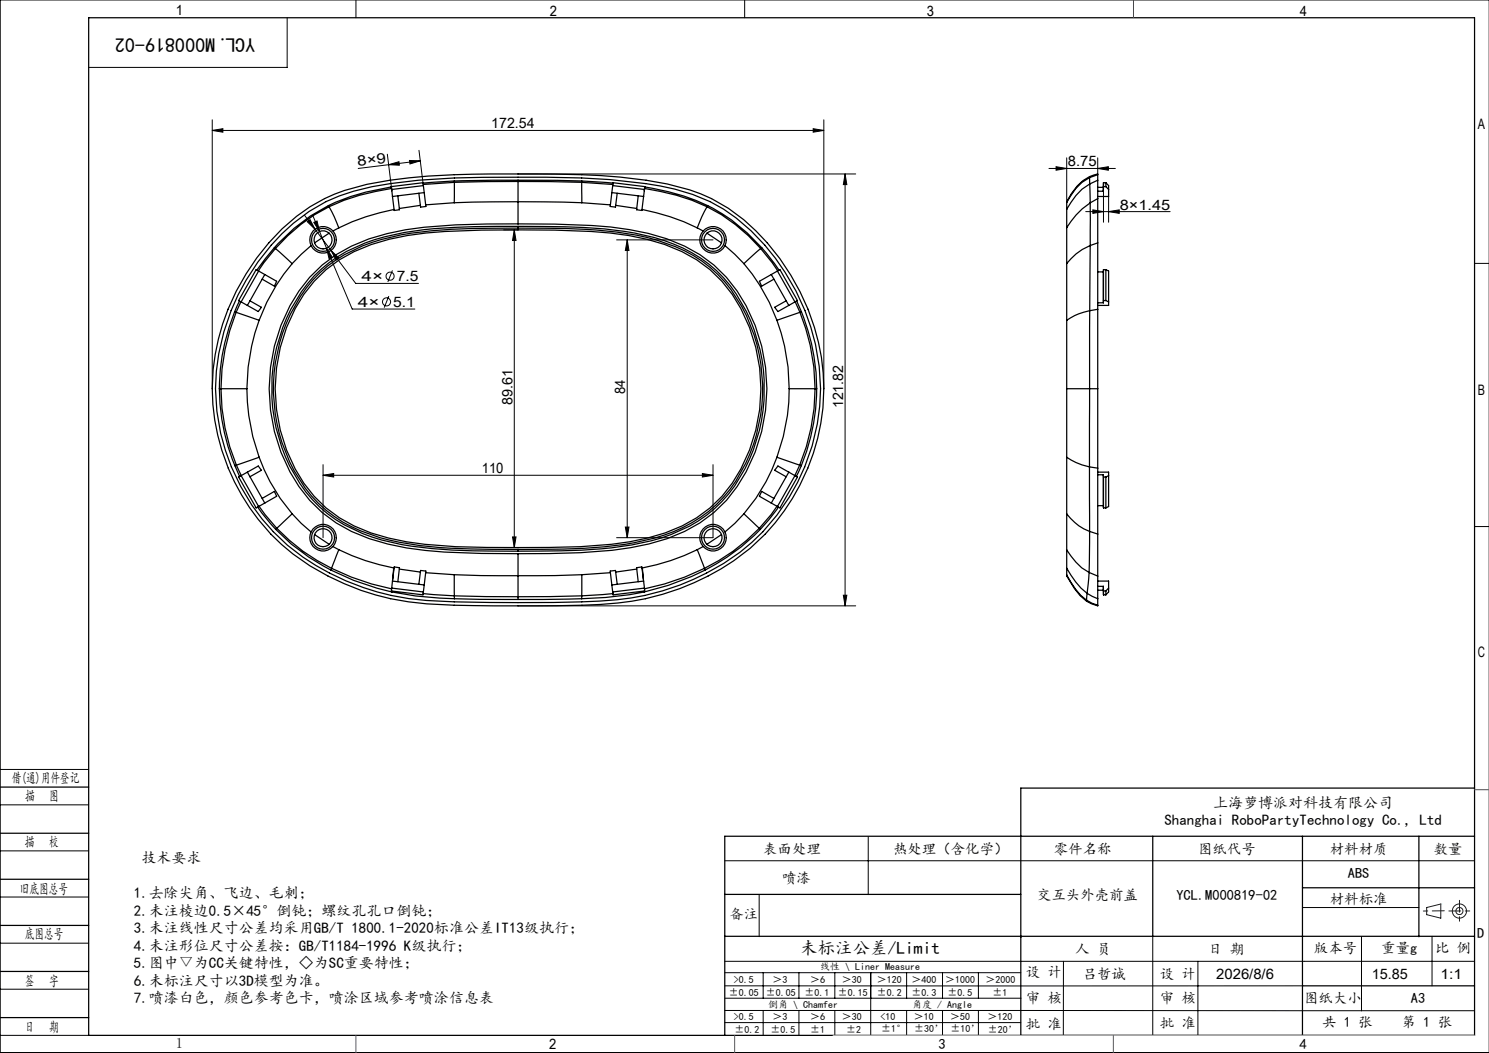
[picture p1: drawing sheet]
<svg xmlns="http://www.w3.org/2000/svg" width="420mm" height="297mm" viewBox="0 0 420 297" stroke-linecap="round" stroke-linejoin="round" font-family="sans-serif">
<g fill="none" stroke="#000" stroke-width=".28">
<path d="M100.4 0v5M210 0v5M420 0h-419.9v297h419.9M81 5v14h-56M59.9 36.8l3-.5v1zM59.9 33.8v75.8M59.9 36.8h172.5M229.4 36.3l3 .5-3 .5zM232.4 33.8v75.8M109.3 43.5l1.1 9.1M109.6 46.5l-8.6 1M109.6 46.5l2.9-.9 .1 1z"/>
<path d="M115.5 45.3l3 .1-2.9 .8zM118.2 42.4l1.1 9.1M118.5 45.4l-8.9 1.1M146.1 49.1h95.3M238.4 49.1l.5 3h-1zM238.4 49.1v121.8M295.9 47.5h18.7M297.9 47l3 .5-3 .5zM300.9 44.5v12.4M306.2 59.7h23.9M308.3 59.2l3 .5-3 .5zM309.6 47.5l3-.5v1z"/>
<path d="M309.6 44.5v4.6M311.3 52.6v10.1M312.7 59.7l3-.5v1zM312.7 55.4v7.3M85.9 60.7l7.5 10M86.7 62.5l.8-.6 1.4 2.8zM88.2 60.7l1.9 4.6M88.5 62.7l.9-.4 .7 3zM90.1 65.3l2 4.7M92.1 70l1.6 2.6-.9 .4zM92.1 70l7.2 17.2h17.7M93.4 70.7l2.2 2-.8 .6z"/>
<path d="M93.4 70.7l6.9 9.2h17.7M110.7 76.3l-1.3 3.2M142.1 64.8h4M145.1 64.8l.5 3h-1zM145.1 64.8v89.6M173.9 67.7h27.2M176.9 67.7l.5 3h-1zM176.9 67.7v84M415.9 74.3h4.1M109.7 83.5l-1.3 3.3M91.1 134.1l3-.5v.9zM91.1 131.1v20.6"/>
<path d="M91.1 134.1h110M198.1 133.6l3 .5-3 .4zM201.1 131.1v20.6h-27.2M142.1 154.4h4M144.6 151.4h1l-.5 3zM176.4 148.7h1l-.5 3zM415.9 148.5h4.1M146.1 170.9h95.3M237.9 167.9h1l-.5 3zM0 217h25M0 227h25M0 240h25"/>
<path d="M244.9 236v16.3M0 253h25M204.4 242.8h211.5M214.1 252.4v11.8M367.4 256h32.8M0 266h25M0 279h25M204.4 271.1h211.5M204.4 278.1h163M204.4 274.4h83.5M215.3 274.4v7.1M225.4 274.4v7.1"/>
<path d="M235.5 274.4v7.1M245.6 274.4v17.6M255.7 274.4v7.1M265.9 274.4v7.1M276 274.4v7.1M300 271.1l-.1 21M325.2 264.1v27.9M337.9 271.1v20.9M384 264.2v20.9M403.9 264.1v14M0 292h25M204.4 285l211.5 .1"/>
<path d="M204.4 288.4h83.5M204.5 281.5h83.5M215.3 285v7M225.4 285v7M235.5 285v7M255.7 285v7M265.9 285v7M276 285v7M287.9 292h128"/>
<circle cx="110" cy="77.9" r="1.14"/>
<circle cx="109" cy="85.1" r="1.15"/>
</g>
<g fill="none" stroke="#191924" stroke-width=".28">
<path d="M402.4 256l4-1v4l-4-1z"/>
<circle cx="411.7" cy="257" r="1"/>
<circle cx="411.7" cy="257" r="2"/>
</g>
<g fill="none" stroke="#000" stroke-width=".35">
<path d="M25 5h390.9v287h-390.9zM92.6 58a50.6 50.6 0 0 0-15.2 11.8M92.6 58l.2 .3M92.8 58.3a49.1 49.1 0 0 0-15.1 11.8M92.8 58.3l1.5 2.9 1.3 3.1M110.4 53.2l-.1-.5a59.5 59.5 0 0 0-17.7 5.3M110.4 53.2a61.5 61.5 0 0 0-17.6 5.1M110.4 53.2l.1 .6M110.5 53.4l.2 2M111.2 59.1a63.8 63.8 0 0 0-15.6 5.2M112.2 55.2l.5 4-1.5 .2-.5-4M118.6 57.9l-6 .9"/>
<path d="M119.4 52.3l-8.9 1.1M119.4 52.3l.3 2M119.4 52.3l-.1-.8-8.9 1.1 .1 .8M119.7 54.3l-9 1.1M119.7 54.3l.4 3.9-1.5 .2-.5-3.9M128.1 57.2l-8 .6M128.2 51l-8.9 .6M128.2 51.4l-.1 5.8M128.2 51v.4M128.2 51.4l-8.8 .6M146.1 50.8l18 .2M146.1 51.2l18 .2"/>
<path d="M146.1 50.8l-17.9 .2M146.1 51.2l-17.9 .2M146.1 56.9l18 .3M146.1 51.2v5.7M146.1 56.9l-18 .3M146.1 56.9v6.2M146.1 50.8v.4M164.1 51l8.8 .6M164.1 51.4v5.8M164.1 51v.4M164.1 51.4l8.8 .6M164.1 57.2l8.1 .6"/>
<path d="M172.6 54.3l8.9 1.1M172.6 54.3l-.5 3.9 1.5 .2 .5-3.9M172.8 52.3l-.2 2M172.8 52.3l9 1.1M172.8 52.3l.1-.8 9 1.1-.1 .8M173.7 57.9l5.9 .9M181.1 59.1a63.8 63.8 0 0 1 15.6 5.2M181.8 53.4l-.8 6-1.4-.2 .4-4M181.8 53.2l.1-.5a66.4 66.4 0 0 1 17.7 5.3M181.8 53.2a61.5 61.5 0 0 1 17.6 5.1M181.8 53.2l-.1 .6M199.4 58.3a49.1 49.1 0 0 1 15.2 11.8"/>
<path d="M199.4 58.3l-1.5 2.9-1.2 3.1M199.6 58a49 49 0 0 1 15.2 11.8M199.6 58l-.2 .3M300.9 57.1v1.9M300.9 59v5.2M307.3 49.8a15 15 0 0 0-6.4 7.3M307.3 50.1l.1 1.8M307.3 50.1a15 15 0 0 0-6.4 7M307.3 49.8v.3M307.4 51.9l.1 5.3M307.4 51.9a17.3 17.3 0 0 0-6.5 7.1M307.5 57.2v12"/>
<path d="M307.5 57.2a21.8 21.8 0 0 0-6.6 7M309.6 56v12.5M309.6 50.8v5.2M309.6 49.3v1.5M309.6 49.3v-.2l-2.3 .7M309.6 52.8h1.6v1.1M309.6 56l-2.1 1.2M309.6 50.8l-2.2 1.1M309.6 49.3l-2.3 .8M309.6 53.9h1.6M311.3 51.5v1.1h.6M311.3 51.5l-.1 2.4"/>
<path d="M311.3 51.5h.6M311.9 51.5l.8 .8v3.1h-3.1M311.9 51.5v1.1M311.9 52.6l.8 .8M73 76.4l-.8-.3-4.9 8.7 .7 .4M73 76.4l-5 8.8M73 76.4l1.7 1M74.7 77.4l-4.9 8.7M74.7 77.4l3.3 1.9-.6 1.4-3.5-2M77.4 69.8l-4.9 6.4M77.4 69.8l.3 .3M77.7 70.1l4.7 4.3"/>
<path d="M77.7 70.1l-3.3 4-1.6 2.3M79.5 65.9a46.2 46.2 0 0 1 25.4-13.2 167.5 167.5 0 0 1 31.2-2.7 460 460 0 0 1 35.9 .7 91.8 91.8 0 0 1 23.4 4.2 49.6 49.6 0 0 1 23.3 17.9 59.7 59.7 0 0 1 10.4 52.9 58.1 58.1 0 0 1-33.5 37.7 74.2 74.2 0 0 1-31.5 6.4 627.4 627.4 0 0 1-43.8-.4 68 68 0 0 1-43.2-19.4 58.4 58.4 0 0 1-7.7-71l3.3-5.1 3.8-4.8zM79.6 64.6a46.7 46.7 0 0 1 23.9-12.6 174.9 174.9 0 0 1 34.8-2.9h12.9a184.6 184.6 0 0 1 37 2.8 47.5 47.5 0 0 1 28.2 16.6 62 62 0 0 1 15.1 50.9 59.7 59.7 0 0 1-35.7 45 75.3 75.3 0 0 1-31.7 6.3l-25 .2a205.8 205.8 0 0 1-23.8-1.1 69.1 69.1 0 0 1-38.9-19.2 59.5 59.5 0 0 1-7-73.4l3-4.5 3.4-4.2zM82.4 74.4a52.2 52.2 0 0 0-9.3 15.9M87.7 69.3l-5.3 5.1M88.6 79.3a39.2 39.2 0 0 1 21.2-11.8 113 113 0 0 1 26-2.6 349.4 349.4 0 0 1 36.3 .8 57.9 57.9 0 0 1 24.4 7.6 40 40 0 0 1 16.7 24.7 47.3 47.3 0 0 1-9.5 42 39.3 39.3 0 0 1-21.1 11.8 115.3 115.3 0 0 1-27.7 2.6 349.5 349.5 0 0 1-35.1-.9 57.8 57.8 0 0 1-24.1-7.5 40 40 0 0 1-16.6-24.7 47.2 47.2 0 0 1 9.5-42zM92.9 65.8l-4.2 2.7M95.6 64.3l-1.7 .9M146.1 63.8a188.6 188.6 0 0 0-32.1 1.8 47 47 0 0 0-23.3 10.2 46.9 46.9 0 0 0-13.4 42 42.4 42.4 0 0 0 17.4 28.7 52.1 52.1 0 0 0 21.4 7.6 221.9 221.9 0 0 0 30 1.4M146.1 64.3h-1.4a175 175 0 0 0-31.4 1.9 45.2 45.2 0 0 0-23.1 10.8 47.3 47.3 0 0 0-10.6 47.9 38.4 38.4 0 0 0 19.6 23.7 66.7 66.7 0 0 0 24.9 5.8l8.6 .4 13.4 .2M146.1 63.8h1.5a175 175 0 0 1 31.4 1.9 43.2 43.2 0 0 1 25.1 12.7 48.2 48.2 0 0 1-.5 63.1 39.8 39.8 0 0 1-19.8 11 128 128 0 0 1-31.6 2.9l-6.1 .1M146.1 63.1l10.4 .1a102.9 102.9 0 0 1 31.6 4.1 39.1 39.1 0 0 1 24.9 24.5 49.3 49.3 0 0 1-8.1 49.3 40.8 40.8 0 0 1-21.8 12.3 118.5 118.5 0 0 1-28.2 2.7l-8.8 .1"/>
<path d="M146.1 63.1a195.2 195.2 0 0 0-31.7 1.7 48.7 48.7 0 0 0-23.5 10 46.1 46.1 0 0 0-15 34.8 47 47 0 0 0 15 35 43.4 43.4 0 0 0 18.5 8.9 115.7 115.7 0 0 0 26.3 2.6l10.4 .1M146.1 64.3a226.1 226.1 0 0 1 27.7 1.1 54 54 0 0 1 24.2 8.3 41.2 41.2 0 0 1 16.1 26.3 47.5 47.5 0 0 1-10.1 40.3 39.7 39.7 0 0 1-19.5 11.5 121.4 121.4 0 0 1-31.2 3.1l-7.2 .1M146.1 63.8v.5M196.7 64.3l1.6 .9M199.4 65.8l4.1 2.7M204.5 69.3l5.3 5.1M209.8 74.4a52.2 52.2 0 0 1 9.3 15.9M214.6 70.1l-4.8 4.3M214.6 70.1l3.2 4 1.6 2.3M214.8 69.8l4.9 6.4M214.8 69.8l-.2 .3M217.6 77.4l4.9 8.7"/>
<path d="M219.3 76.4l.7-.3 4.9 8.7-.7 .4M219.3 76.4l4.9 8.8M219.3 76.4l-5.1 2.9 .6 1.4 3.5-2M300.9 74.3v16M300.9 64.2v10.1M307.5 69.2l-.1 18.4M307.5 69.2a16 16 0 0 0-6.6 5.1M309.6 68.5v18.7M309.6 68.5l-2.1 .7M309.6 76.7h1.6M311.2 76.7v8.7M311.3 76.1v8.7"/>
<path d="M311.3 76.1h.6M311.3 76.1l-.1 .6M311.9 76.1l.8 .3v9.7h-3.1M311.9 76.1v8.7M66.2 87.9a57.6 57.6 0 0 0-4.3 21.7M66.2 87.9l.4 .2M66.6 88.1a59.1 59.1 0 0 0-4.3 21.5M66.6 88.1l6.5 2.2M67.6 84.9l-1.4 3M67.9 85.1l-1.3 3M70.5 84.8l3.2 1.9-.9 1.2-4.8-2.7M73.1 90.3a57.1 57.1 0 0 0-3.5 19.3"/>
<path d="M219.1 90.3a54.8 54.8 0 0 1 3.5 19.3M221.8 84.8l-3.3 1.9 .9 1.2 3.1-1.8M224.2 85.2l-1.7 .9M224.3 85.1l1.3 3M224.7 84.9l1.4 3M225.6 88.1a58 58 0 0 1 4.3 21.5M225.6 88.1l-6.5 2.2M226.1 87.9a57.9 57.9 0 0 1 4.3 21.7M226.1 87.9l-.5 .2M300.9 90.3v19.3M307.4 87.6l-.1 22M307.4 87.6a16.7 16.7 0 0 0-6.5 2.7"/>
<path d="M309.6 87.2v22.4M309.6 87.2l-2.2 .4M309.6 85.4h1.6M311.3 84.8l-.1 .6M311.3 84.8h.6M311.9 84.8l.8 .4M61.9 109.6a57.6 57.6 0 0 0 4.4 21.7M61.9 109.6h.4M62.3 109.6a57.2 57.2 0 0 0 4.4 21.6M62.3 109.6h7.3M69.6 109.6a56.9 56.9 0 0 0 3.5 19.4M222.6 109.6h7.3"/>
<path d="M222.6 109.6a54.5 54.5 0 0 1-3.5 19.4M229.9 109.6a57.2 57.2 0 0 1-4.3 21.6M229.9 109.6h.5M230.4 109.6a57.9 57.9 0 0 1-4.4 21.7M300.9 109.6h6.4M300.9 109.6v19.4M307.3 109.6v22.1M307.3 109.6h2.3M309.6 109.6v22.4M66.3 131.3l1.3 3.1M66.7 131.2l-.4 .1M66.7 131.2l1.4 3"/>
<path d="M68 134.2l5 8.7M68 134.2l-.7 .3 4.9 8.8 .8-.4M69.8 133.2l-1.8 1M69.8 133.2l4.9 8.7M69.8 133.2l3-1.8 .9 1.2-3.2 1.9M73.1 129l-6.4 2.2M73.1 129a50.6 50.6 0 0 0 9.3 15.9M219.1 129l6.5 2.2M219.1 129a50.6 50.6 0 0 1-9.3 15.9M222.5 133.2l-4.9 8.7M222.5 133.2l1.7 1M222.5 133.2l-3.1-1.8-.9 1.2 3.3 1.9"/>
<path d="M224.2 134.2l-4.9 8.7M224.2 134.2l.7 .3-4.9 8.8-.7-.4M225.6 131.2l.4 .1M225.6 131.2l-1.4 3M226 131.3l-1.4 3.1M300.9 129a17.3 17.3 0 0 0 6.4 2.7M300.9 129v16M307.3 131.7v18.2M307.3 131.7l2.3 .3M309.6 132v18.6M309.6 133.2h3.1v9.7l-.8 .4M309.6 133.9h1.6"/>
<path d="M311.2 133.9l.1 .6M311.2 133.9v8.7M311.3 134.5h.6M311.3 134.5v8.8M311.9 134.5v8.8M312.7 134.2l-.8 .3M72.7 143l5.1 6.3M73 142.7l1.8 2.4 3.3 3.9M73.9 140.6l3.5-2 .6 1.4-5 2.9M77.8 149.3a57.8 57.8 0 0 0 15.5 11.5M78.1 149a53.4 53.4 0 0 0 15.4 11.3M78.1 149l-.3 .3"/>
<path d="M82.4 144.9l-4.3 4.1M82.4 144.9l2.5 2.7 2.8 2.4M88.7 150.8l4.2 2.7M93.9 154.2l1.7 .8M95.6 155l-2.1 5.3M95.6 155a60.6 60.6 0 0 0 15.5 5.2M146.1 156.2v6.2M146.1 155v.5M196.7 155l2 5.3M196.7 155a60.6 60.6 0 0 1-15.5 5.2M198.3 154.2l-1.6 .8M203.5 150.8l-4.1 2.7"/>
<path d="M209.8 144.9l4.4 4.1M209.8 144.9l-2.5 2.7-2.8 2.4M214.2 149a53.4 53.4 0 0 1-15.5 11.3M214.2 149l.3 .3M214.5 149.3a57.5 57.5 0 0 1-15.6 11.5M217.6 141.9l1.7 1M218.3 140.6l-3.5-2-.6 1.4 3.4 1.9M219.2 142.7l-1.7 2.4-3.3 3.9M219.6 143l-2.7 3.6-2.4 2.7M300.9 145a15.2 15.2 0 0 0 6.4 4.9M300.9 145v10.1M300.9 155.1v5.2"/>
<path d="M300.9 155.1a17.4 17.4 0 0 0 6.3 6.4M307.3 149.9l-.1 11.6M307.3 149.9l2.3 .7M309.6 150.6v11.9M309.6 142.6h1.6M311.2 142.6l.1 .7M311.3 143.3h.6M93.3 160.8l6.4 2.9 6.7 2.2 4.1 1.1M93.5 160.3l5.6 2.5 5.7 1.9 5.7 1.4M93.5 160.3l-.2 .5M110.5 165.9l8.9 1.1M110.5 165.9l-.1 .8 8.9 1.1 .1-.8"/>
<path d="M110.5 167l6.7 1.1 11 .8M110.5 166.7v.3M110.7 163.9l9 1.1M110.7 163.9l-.2 2M110.7 163.9l.5-4 1.5 .2-.5 4M111.1 160.2l-.3 3.2M111.1 160.2h.1M112.6 160.5l6 .9M118.1 164.8l.5-3.9 1.5 .2-.4 3.9M119.3 167.4l8.9 .7M119.7 165l-.3 2M120.1 161.5l8 .6"/>
<path d="M128.1 162.1l.1 6M128.1 162.1l18 .3M128.2 168.9l17.9 .2M128.2 168.1l17.9 .2M128.2 168.1v.8M146.1 162.4v5.9M146.1 168.3v.8M164.1 168.9l-18 .2M164.1 168.1l-18 .2M164.1 168.1v.8M164.1 162.1v6M164.1 162.1l-18 .3"/>
<path d="M172.2 161.5l-8.1 .6M172.6 165l.2 2M172.9 167.4l-8.8 .7M174.1 164.8l-.5-3.9-1.5 .2 .5 3.9M179.6 160.5l-5.9 .9M180 164.1l-.4-4 1.4-.2 .8 6M181.2 160.2l.3 3.2M181.2 160.2h-.1M181.5 163.9l-8.9 1.1M181.7 167l-4.1 .7-6.7 .8-6.8 .4M181.7 166.7v.3M181.8 165.9l-9 1.1"/>
<path d="M181.8 165.9l.1 .8-9 1.1-.1-.8M198.7 160.3l-5.6 2.5-5.7 1.9-5.6 1.4M198.7 160.3l.2 .5M198.9 160.8l-3.9 1.8-6.5 2.5-6.8 1.9M300.9 160.3v1.9M300.9 162.2v.2a20.9 20.9 0 0 0 5.6 7.2M300.9 160.3a22.3 22.3 0 0 0 5.7 7.1M300.9 162.2a20 20 0 0 0 5.6 7.1M306.5 169.3l1.5 .8 1.6 .6M306.5 169.3v.3M306.5 169.6l1.3 .7 1.8 .6v-.2M306.6 167.4l3 1.5"/>
<path d="M306.6 167.4l-.1 1.9M307.2 161.5l-.6 5.9M307.2 161.5l2.4 1M309.6 162.5v6.4M309.6 168.9v1.8M309.6 163.9h3.1v3.1l-.8 .8M309.6 165.4h1.6M311.2 165.4v1.1h-1.6M311.2 165.4l.1 2.4M311.3 167.8h.6M311.9 166.7h-.6v1.1M311.9 166.7v1.1"/>
<path d="M312.7 165.9l-.8 .8M0 222h25M0 235h25M325.2 235.9v28.2M367.4 235.9v56.1M400.2 235.9v28.3M415.9 235.9h-211.5v56.1M415.9 222.3h-128v69.7M0 248h25M204.4 252.3h83.5M367.4 250.4h48.5M0 261h25"/>
<path d="M0 274h25M204.4 264.1h211.5M367.4 278.1h48.5M0 287h25"/>
<circle cx="91.1" cy="67.7" r="3.7"/>
<circle cx="91.1" cy="67.7" r="3.3"/>
<circle cx="91.1" cy="67.6" r="2.55"/>
<circle cx="201.1" cy="67.7" r="3.7"/>
<circle cx="201.1" cy="67.7" r="3.3"/>
<circle cx="201.1" cy="67.7" r="2.54"/>
<circle cx="91.1" cy="151.7" r="3.3"/>
<circle cx="91.1" cy="151.6" r="2.55"/>
<circle cx="91.1" cy="151.7" r="3.7"/>
<circle cx="201.1" cy="151.7" r="3.3"/>
<circle cx="201.1" cy="151.7" r="3.7"/>
<circle cx="201.1" cy="151.7" r="2.54"/>
</g>
<path d="M407.4 256.9l-5.9 .1M408.7 256.9h6M411.7 253.9v6" fill="none" stroke="#191924" stroke-width=".28" stroke-dasharray="6.3 1.3 1.3 1.3" stroke-dashoffset="3"/>
<path d="M235 292h180.9" fill="none" stroke="#c0c0c0" stroke-width=".28"/>
<path d="M319.7 0v5M415.9 222.7h4.1M100.4 292v5M207.2 292v5M314 292v5" fill="none" stroke="#00f" stroke-width=".28"/>
<path d="M406.4 255h.1" fill="none" stroke="#0ff" stroke-width=".28"/>
<g fill="#000">
<path d="M59.9 36.8l3-.5v1zM229.4 36.3l3 .5-3 .5z"/>
<path d="M109.6 46.5l2.9-.9 .1 1zM115.5 45.3l3 .1-2.9 .8z"/>
<path d="M238.4 49.1l.5 3h-1zM237.9 167.9h1l-.5 3zM176.9 67.7l.5 3h-1zM176.4 148.7h1l-.5 3z"/>
<path d="M88.5 62.7l1.6 2.6-.7-3zM92.1 70l.7 3 .9-.4zM86.7 62.5l2.2 2.2-1.4-2.8zM93.4 70.7l1.4 2.6 .8-.6zM91.1 134.1l3-.5v.9zM198.1 133.6l3 .5-3 .4zM297.9 47l3 .5-3 .5zM309.6 47.5l3-.5v1zM308.3 59.2l3 .5-3 .5zM312.7 59.7l3-.5v1z"/>
<path d="M145.1 64.8l.5 3h-1zM144.6 151.4h1l-.5 3z"/>
</g>
<text font-size="5.6" x="71.9" y="10.6" transform="rotate(-180 71.9 10.6)">YCL.M000819-02</text>
<text font-size="4.9" x="225.7" y="269">未标注公差/Limit</text>
<g font-size="4.2">
<text x="342.2" y="227.9">上海萝博派对科技有限公司</text>
<text x="328.5" y="232.8">Shanghai RoboPartyTechnology Co., Ltd</text>
<text x="39.9" y="243.5">技术要求</text>
<text x="37.8" y="253.4">1.去除尖角、飞边、毛刺；</text>
<text x="37.8" y="258.3">2.未注棱边0.5×45°倒钝；螺纹孔孔口倒钝；</text>
<text x="37.8" y="263.2">3.未注线性尺寸公差均采用GB/T 1800.1-2020标准公差IT13级执行；</text>
<text x="37.8" y="268.2">4.未注形位尺寸公差按：GB/T1184-1996 K级执行；</text>
<text x="37.8" y="273.1">5.图中▽为CC关键特性，◇为SC重要特性；</text>
<text x="37.8" y="278">6.未标注尺寸以3D模型为准。</text>
<text x="37.8" y="282.9">7.喷漆白色，颜色参考色卡，喷涂区域参考喷涂信息表</text>
</g>
<g font-size="4.1">
<text x="49.6" y="4.3">1</text>
<text x="155.1" y="4.6">2</text>
<text x="261.4" y="4.6">3</text>
<text x="366.6" y="4.6">4</text>
<text x="138.6" y="36.2">172.54</text>
<text x="416.9" y="36.3">A</text>
<text x="101" y="46.9" transform="rotate(-7 101 46.9)">8×9</text>
<text x="301.2" y="46.9">8.75</text>
<text x="315.8" y="59.1">8×1.45</text>
<text x="102" y="79.3">4×</text>
<text x="111.9" y="79.3">7.5</text>
<text x="100.9" y="86.6">4×</text>
<text x="110.9" y="86.6">5.1</text>
<text x="176.4" y="111.1" transform="rotate(-90 176.4 111.1)">84</text>
<text x="416.9" y="111.3">B</text>
<text x="144.5" y="114.1" transform="rotate(-90 144.5 114.1)">89.61</text>
<text x="237.8" y="115.2" transform="rotate(-90 237.8 115.2)">121.82</text>
<text x="135.9" y="133.5">110</text>
<text x="416.9" y="185.3">C</text>
<text x="3.3" y="220.9">借(通)用件登记</text>
<text x="7.1" y="226">描</text>
<text x="13.9" y="226">图</text>
<text x="7" y="238.9">描</text>
<text x="13.8" y="238.9">校</text>
<text x="215.3" y="240.8">表面处理</text>
<text x="251.9" y="240.8">热处理（含化学）</text>
<text x="297.3" y="240.8">零件名称</text>
<text x="337.9" y="240.8">图纸代号</text>
<text x="375.1" y="240.8">材料材质</text>
<text x="404.4" y="240.8">数量</text>
<text x="220.6" y="249">喷漆</text>
<text x="380.2" y="247.7">ABS</text>
<text x="5.6" y="252">旧底图总号</text>
<text x="292.5" y="253.7">交互头外壳前盖</text>
<text x="331.8" y="253.7">YCL.M000819-02</text>
<text x="375.1" y="254.9">材料标准</text>
<text x="205.7" y="259.3">备注</text>
<text x="7" y="265">底图总号</text>
<text x="303.3" y="269">人 员</text>
<text x="340.8" y="269">日 期</text>
<text x="370.6" y="268.7">版本号</text>
<text x="389.6" y="268.7">重量g</text>
<text x="404.8" y="268.7">比 例</text>
<text x="416.7" y="264.6">D</text>
<text x="289.3" y="275.5">设 计</text>
<text x="7" y="278">签</text>
<text x="13.8" y="278">字</text>
<text x="305.4" y="276">吕哲诚</text>
<text x="327.2" y="276">设 计</text>
<text x="343.1" y="276">2026/8/6</text>
<text x="386.9" y="276">15.85</text>
<text x="406.3" y="276">1:1</text>
<text x="289.3" y="283">审 核</text>
<text x="327.2" y="282.9">审 核</text>
<text x="367.8" y="282.9">图纸大小</text>
<text x="397.9" y="283">A3</text>
<text x="7" y="291">日</text>
<text x="13.8" y="291">期</text>
<text x="289.3" y="290.1">批 准</text>
<text x="327.2" y="290">批 准</text>
<text x="373" y="289.8">共 1 张</text>
<text x="395.4" y="289.8">第 1 张</text>
<text x="49.6" y="295.6">1</text>
<text x="154.9" y="296">2</text>
<text x="264.7" y="296">3</text>
<text x="366.6" y="296">4</text>
</g>
<g font-size="2.8">
<text x="231.3" y="273.6">线性 \ Liner Measure</text>
<text x="205.6" y="280.8">±0.05</text>
<text x="207" y="277.2">&gt;0.5</text>
<text x="216" y="280.8">±0.05</text>
<text x="217.9" y="277.2">＞3</text>
<text x="227" y="280.8">±0.1</text>
<text x="228.5" y="277.2">＞6</text>
<text x="236.3" y="280.8">±0.15</text>
<text x="237.5" y="277.2">＞30</text>
<text x="247.4" y="277.2">＞120</text>
<text x="247.4" y="280.8">±0.2</text>
<text x="257.1" y="277.2">＞400</text>
<text x="257.1" y="280.8">±0.3</text>
<text x="266.6" y="277.2">＞1000</text>
<text x="267.3" y="280.8">±0.5</text>
<text x="278" y="277.2">＞2000</text>
<text x="279.9" y="280.8">±1</text>
<text x="207" y="287.8">&gt;0.5</text>
<text x="216.6" y="284.3">倒角 \ Chamfer</text>
<text x="217.9" y="287.8">＞3</text>
<text x="228.5" y="287.8">＞6</text>
<text x="237.5" y="287.8">＞30</text>
<text x="248.4" y="287.8">&lt;10</text>
<text x="257.3" y="284.3">角度 / Angle</text>
<text x="257.8" y="287.8">＞10</text>
<text x="268" y="287.8">＞50</text>
<text x="278.5" y="287.8">＞120</text>
<text x="207.1" y="291.3">±0.2</text>
<text x="217.3" y="291.3">±0.5</text>
<text x="228.5" y="291.3">±1</text>
<text x="238.7" y="291.3">±2</text>
<text x="248.6" y="291.1">±1°</text>
<text x="257.8" y="291.1">±30’</text>
<text x="268.1" y="291.1">±10’</text>
<text x="278.6" y="291.2">±20’</text>
</g>
</svg>
